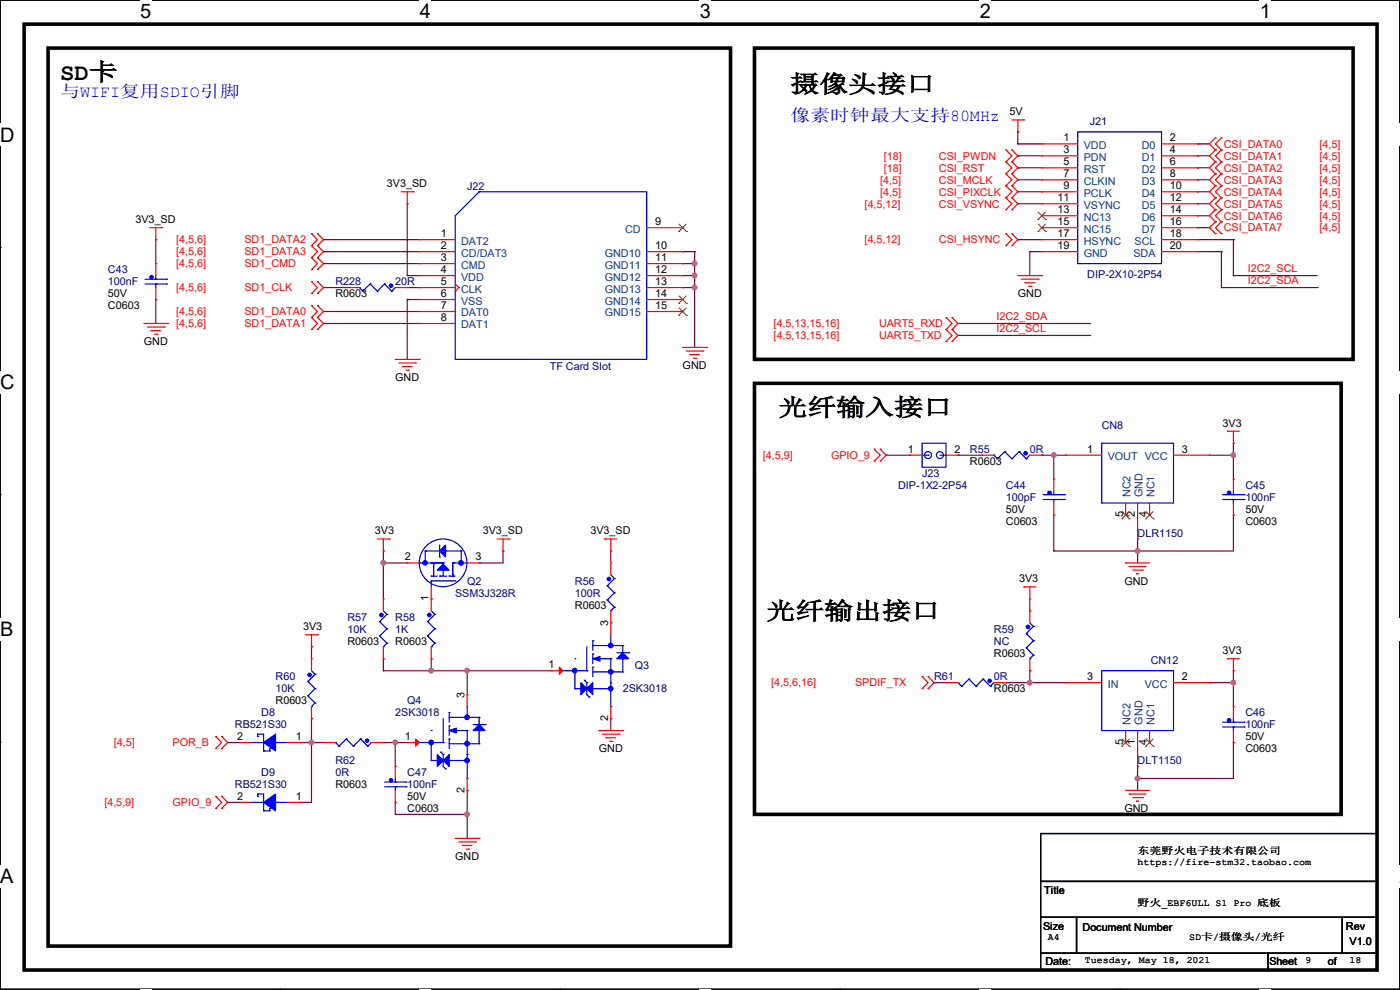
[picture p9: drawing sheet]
<svg xmlns="http://www.w3.org/2000/svg" width="297mm" height="210mm" viewBox="0 0 297 210" stroke-linecap="round" stroke-linejoin="round" font-family="sans-serif">
<path d="M0 0h297v209.8h-297z" fill="none" stroke="#000" stroke-width=".25"/>
<g fill="#fff">
<path d="M29.7 0h2.4v4.8h-2.4z"/>
<path d="M29.7 209.8h2.4v.2h-2.4z"/>
</g>
<path d="M59.4 0h.1M59.4 209.8h.1" fill="none" stroke="#000" stroke-width=".25"/>
<g fill="#fff">
<path d="M89.1 0h2.3v4.8h-2.3z"/>
<path d="M89.1 209.8h2.3v.2h-2.3z"/>
</g>
<path d="M118.8 0h.1M118.8 209.8h.1" fill="none" stroke="#000" stroke-width=".25"/>
<g fill="#fff">
<path d="M148.5 0h2.3v4.8h-2.3z"/>
<path d="M148.5 209.8h2.3v.2h-2.3z"/>
</g>
<path d="M178.2 0h.1M178.2 209.8h.1" fill="none" stroke="#000" stroke-width=".25"/>
<g fill="#fff">
<path d="M207.9 0h2.3v4.8h-2.3z"/>
<path d="M207.9 209.8h2.3v.2h-2.3z"/>
</g>
<path d="M237.6 0h.1M237.6 209.8h.1" fill="none" stroke="#000" stroke-width=".25"/>
<g fill="#fff">
<path d="M267.3 0h2.3v4.8h-2.3z"/>
<path d="M267.3 209.8h2.3v.2h-2.3z"/>
<path d="M0 26.2h3.1v4.8h-3.1z"/>
<path d="M297 26.2v4.8z"/>
<path d="M0 78.7h3.1v4.7h-3.1z"/>
<path d="M297 78.7v4.7z"/>
</g>
<path d="M0 52.5h.1M297 52.5h.1" fill="none" stroke="#000" stroke-width=".25"/>
<g fill="#fff">
<path d="M0 131.1h2.9v4.8h-2.9z"/>
<path d="M297 131.1v4.8z"/>
</g>
<path d="M0 104.9h.1M297 104.9h.1" fill="none" stroke="#000" stroke-width=".25"/>
<g fill="#fff">
<path d="M0 183.6h2.9v4.7h-2.9z"/>
<path d="M296.9 183.6h.1v4.7h-.1z"/>
</g>
<path d="M0 157.4h.1M297 157.4h.1M220.8 176.8h71.3v10.2h-71.3zM220.8 187h71.3v7.6h-71.3zM220.8 194.6h7.6v7.6h-7.6zM228.4 194.6h56.4v7.6h-56.4zM284.8 194.6h7.3v7.6h-7.3zM220.8 202.2h48.2v3.6h-48.2zM269 202.2h23.1v3.6h-23.1z" fill="none" stroke="#000" stroke-width=".25"/>
<path d="M5.1 5.1h287v200.7h-287zM10.2 10.2h144.8v190.5h-144.8zM160.1 10.2h127v66h-127zM160.1 81.3h124.4v91.5h-124.4z" fill="none" stroke="#000" stroke-width=".76"/>
<g fill="none" stroke="#800040" stroke-width=".25">
<path d="M215.9 30.5h.1M215.9 28h.1M215.9 33.1h.1M215.9 35.6h.1M215.9 38.1h.1M215.9 30.5h5.1M215.9 28v2.5M215.9 33.1h5.1M215.9 35.6h5.1M215.9 38.1h5.1M254 30.5h.1M254 33.1h.1"/>
<path d="M254 35.6h.1M254 38.1h.1M254 30.5h2.6M254 33.1h2.6M254 35.6h2.6M254 38.1h2.6M33.1 50.8h.1M33.1 50.8v5.1M68.6 50.8h.1M68.6 53.4h.1M68.6 55.9h.1M68.6 50.8h20.3"/>
<path d="M68.6 53.4h20.3M68.6 55.9h20.3M86.4 58.5h.1M86.4 43.2h.1M86.4 43.2v15.3M86.4 58.5h2.5M144.8 58.5h.1M144.8 53.4h.1M144.8 55.9h.1M144.8 53.4h2.6M144.8 55.9h2.6M144.8 58.5h2.6"/>
<path d="M147.4 53.4h.1M147.4 55.9h.1M147.4 58.5h.1M147.4 53.4v20.3M215.9 43.2h.1M215.9 50.8h.1M215.9 40.7h.1M215.9 50.8h5.1M215.9 40.7h5.1M215.9 43.2h5.1M218.5 53.4h.1M218.5 53.4h2.5"/>
<path d="M218.5 53.4v5.1M254 40.7h.1M254 43.2h.1M254 45.8h.1M254 48.3h.1M254 50.8h7.7M254 53.4h5.1M254 40.7h2.6M254 43.2h2.6M254 45.8h2.6M254 48.3h2.6M259.1 53.4h.1"/>
<path d="M259.1 53.4v7.6M261.7 50.8h.1M261.7 58.5h.1M261.7 58.5h17.7M261.7 50.8v7.7M33.1 63.5h.1M33.1 63.5v5.1M68.6 66.1h.1M68.6 68.6h.1M68.6 61h.1M68.6 66.1h20.3M68.6 68.6h20.3"/>
<path d="M68.6 61h5.1M86.4 63.5h.1M86.4 63.5v12.7M86.4 63.5h2.5M86.4 61h2.5M88.9 61h.1M144.8 61h.1M144.8 61h2.6M147.4 61h.1M203.2 68.6h28M203.2 71.2h28M231.2 68.6h.1"/>
<path d="M231.2 71.2h.1M259.1 61h.1M259.1 61h20.3M279.4 61h.1M188 96.6h.1M188 96.6h5.1M203.2 96.6h.1M203.2 96.6h5.1M221 96.6h.1M221 96.6h5.1M223.6 96.6h.1M223.6 96.6v5"/>
<path d="M256.6 96.6h5.1M261.7 96.6h.1M261.7 94h.1M261.7 94v7.6M81.3 119.4h.1M81.3 116.9h.1M81.3 119.4h5.1M81.3 116.9v10.1M101.6 119.4h.1M106.7 116.9h.1M106.7 116.9v2.5h-5.1M129.6 116.9h.1"/>
<path d="M129.6 116.9v2.5M223.6 109.3h.1M223.6 116.9h.1M223.6 109.3v7.6M241.3 114.3h.1M241.3 116.9h.1M241.3 114.3v5.1M261.7 101.6h.1M261.7 109.3h.1M261.7 109.3v7.6h-38.1M66.1 137.2h.1M66.1 137.2v2.5"/>
<path d="M81.3 139.7h.1M81.3 139.7v2.6M91.5 139.7h.1M91.5 139.7v2.6M218.5 129.6h.1M218.5 127v2.6M48.3 157.5h.1M48.3 157.5h2.5M63.5 157.5h.1M63.5 157.5h5.1M66.1 152.4h.1M66.1 157.5h.1"/>
<path d="M66.1 152.4v17.8h-2.6M81.3 157.5h.1M81.3 142.3h.1M81.3 142.3h35.6M81.3 157.5h5.1M83.9 157.5h.1M83.9 157.5v5.1M91.5 142.3h.1M99.1 142.3h.1M99.1 142.3v5.1M129.6 152.4h.1M129.6 152.4v2.6"/>
<path d="M198.2 144.8h.1M198.2 144.8h2.5M213.4 144.8h.1M213.4 144.8h12.7M218.5 142.3h.1M218.5 144.8h.1M218.5 142.3v2.5M256.6 144.8h.1M256.6 144.8h5.1M261.7 144.8h.1M261.7 157.5h.1M261.7 142.3h.1"/>
<path d="M261.7 142.3v7.6M261.7 157.5v7.6h-20.4M48.3 170.2h.1M48.3 170.2h2.5M63.5 170.2h.1M83.9 170.2h.1M83.9 172.8h.1M83.9 170.2v2.6M83.9 172.8h15.2M99.1 167.7h.1M99.1 172.8h.1M99.1 167.7v10.1"/>
<path d="M241.3 165.1h.1M241.3 167.7h.1M241.3 162.6v5.1"/>
</g>
<g fill="#f0f" stroke="#f0f" stroke-width=".25">
<circle cx="147.3" cy="61" r=".49"/>
<circle cx="147.3" cy="58.4" r=".49"/>
<circle cx="147.3" cy="55.9" r=".49"/>
<circle cx="241.3" cy="116.9" r=".49"/>
<circle cx="223.5" cy="96.5" r=".49"/>
<circle cx="99.1" cy="142.3" r=".49"/>
<circle cx="81.3" cy="119.4" r=".49"/>
<circle cx="83.8" cy="157.5" r=".49"/>
<circle cx="99.1" cy="172.7" r=".49"/>
<circle cx="66.1" cy="157.5" r=".49"/>
<circle cx="91.5" cy="142.3" r=".49"/>
<circle cx="261.6" cy="144.8" r=".49"/>
<circle cx="241.3" cy="165.1" r=".49"/>
<circle cx="218.5" cy="144.8" r=".49"/>
<circle cx="261.6" cy="96.5" r=".49"/>
</g>
<g fill="none" stroke="#f00" stroke-width=".25">
<path d="M213.4 39.4h.1M213.4 36.9h.1M213.4 34.3h.1M213.4 31.8h.1M213.4 36.9l1.3 1.2-1.3 1.3M213.4 39.4l1.3 1.3-1.3 1.3M213.4 31.8l1.3 1.3-1.3 1.2M213.4 34.3l1.3 1.3-1.3 1.3M214.7 36.9h.1M214.7 39.4h.1M214.7 31.8h.1M214.7 34.3h.1"/>
<path d="M214.7 25.4h2.5M214.7 36.9l1.2 1.2-1.2 1.3M214.7 39.4l1.2 1.3-1.2 1.3M214.7 31.8l1.2 1.3-1.2 1.2M214.7 34.3l1.2 1.3-1.2 1.3M215.9 28h.1M215.9 25.4v2.6M217.2 25.4h.1M221 30.5h.1M221 33.1h.1M221 35.6h.1M221 38.1h.1"/>
<path d="M221 30.5h7.6M221 33.1h7.6M221 35.6h7.6M221 38.1h7.6M246.4 30.5h7.6M246.4 33.1h7.6M246.4 35.6h7.6M246.4 38.1h7.6M254 30.5h.1M254 33.1h.1M254 35.6h.1M254 38.1h.1"/>
<path d="M257.9 29.3h.1M257.9 31.8h.1M257.9 34.3h.1M257.9 36.9h.1M257.9 39.4h.1M257.9 29.3l-1.3 1.2 1.3 1.3M257.9 31.8l-1.3 1.3 1.3 1.2M257.9 36.9l-1.3 1.2 1.3 1.3M257.9 34.3l-1.3 1.3 1.3 1.3M257.9 39.4l-1.3 1.3 1.3 1.3M259.1 31.8h.1M259.1 29.3h.1"/>
<path d="M259.1 34.3h.1M259.1 39.4h.1M259.1 36.9h.1M259.1 29.3l-1.2 1.2 1.2 1.3M259.1 31.8l-1.2 1.3 1.2 1.2M259.1 36.9l-1.2 1.2 1.2 1.3M259.1 34.3l-1.2 1.3 1.2 1.3M259.1 39.4l-1.2 1.3 1.2 1.3M31.8 48.3h2.5M33.1 50.8h.1M33.1 55.9h.1M33.1 48.3v2.5"/>
<path d="M33.1 55.9v2.6M34.3 48.3h.1M66.1 52.1h.1M66.1 49.6h.1M66.1 54.7h.1M66.1 57.2h.1M66.1 59.7h.1M66.1 49.6l1.3 1.2-1.3 1.3M66.1 52.1l1.3 1.3-1.3 1.3M66.1 54.7l1.3 1.2-1.3 1.3M66.1 59.7l1.3 1.3-1.3 1.3M67.4 49.6h.1"/>
<path d="M67.4 52.1h.1M67.4 54.7h.1M67.4 57.2h.1M67.4 59.7h.1M67.4 49.6l1.2 1.2-1.2 1.3M67.4 52.1l1.2 1.3-1.2 1.3M67.4 54.7l1.2 1.2-1.2 1.3M67.4 59.7l1.2 1.3-1.2 1.3M85.1 40.7h2.6M86.4 43.2h.1M86.4 40.7v2.5M87.7 40.7h.1"/>
<path d="M88.9 50.8h.1M88.9 53.4h.1M88.9 55.9h.1M88.9 58.5h.1M88.9 58.5h7.7M88.9 50.8h7.7M88.9 53.4h7.7M88.9 55.9h7.7M137.2 58.5h7.6M137.2 48.3h7.6M137.2 53.4h7.6M137.2 55.9h7.6"/>
<path d="M144.8 48.3h.1M144.8 58.5h.1M144.8 55.9h.1M144.8 53.4h.1M213.4 44.5h.1M213.4 42h.1M213.4 52.1h.1M213.4 49.6h.1M213.4 42l1.3 1.2-1.3 1.3M213.4 49.6l1.3 1.2-1.3 1.3M214.7 42h.1M214.7 44.5h.1"/>
<path d="M214.7 49.6h.1M214.7 52.1h.1M214.7 42l1.2 1.2-1.2 1.3M214.7 49.6l1.2 1.2-1.2 1.3M215.9 58.5h5.1M216.7 59.2h3.6M217.5 60h.1M217.5 60h2M220.3 59.2h.1M221 58.5h.1M221 40.7h.1M221 43.2h.1"/>
<path d="M221 50.8h.1M221 45.8h.1M221 48.3h.1M221 53.4h.1M221 40.7h7.6M221 48.3h7.6M221 50.8h7.6M221 53.4h7.6M221 43.2h7.6M221 45.8h7.6M246.4 40.7h7.6M246.4 48.3h7.6"/>
<path d="M246.4 50.8h7.6M246.4 53.4h7.6M246.4 43.2h7.6M246.4 45.8h7.6M254 40.7h.1M254 43.2h.1M254 45.8h.1M254 48.3h.1M254 50.8h.1M254 53.4h.1M257.9 42h.1M257.9 44.5h.1"/>
<path d="M257.9 47h.1M257.9 49.6h.1M257.9 42l-1.3 1.2 1.3 1.3M257.9 47l-1.3 1.3 1.3 1.3M257.9 44.5l-1.3 1.3 1.3 1.2M259.1 44.5h.1M259.1 42h.1M259.1 49.6h.1M259.1 47h.1M259.1 42l-1.2 1.2 1.2 1.3M259.1 47l-1.2 1.3 1.2 1.3M259.1 44.5l-1.2 1.3 1.2 1.2"/>
<path d="M30.5 68.6h5.1M31.3 69.4h3.5M32 70.1h.1M32 70.1h2.1M32.8 70.9h.5M33.1 63.5h.1M33.1 61v2.5M33.3 70.9h.1M34.8 69.4h.1M35.6 68.6h.1M66.1 62.3h.1M66.1 67.4h.1"/>
<path d="M66.1 64.8h.1M66.1 69.9h.1M66.1 64.8l1.3 1.3-1.3 1.3M66.1 67.4l1.3 1.2-1.3 1.3M67.4 62.3h.1M67.4 64.8h.1M67.4 67.4h.1M67.4 69.9h.1M67.4 64.8l1.2 1.3-1.2 1.3M67.4 67.4l1.2 1.2-1.2 1.3M73.7 61h.1M73.7 61h2.5"/>
<path d="M83.9 76.2h5M83.9 61h2.5M84.6 77h3.6M85.4 77.8h.1M85.4 77.8h2M86.1 78.5h.6M86.4 61h.1M86.7 78.5h.1M88.2 77h.1M88.9 76.2h.1M88.9 61h.1M88.9 63.5h.1"/>
<path d="M88.9 66.1h.1M88.9 68.6h.1M88.9 68.6h7.7M88.9 61h7.7M88.9 63.5h7.7M88.9 66.1h7.7M96.6 61.8h.1M96.6 60.2l.7 .8M97.3 61h.1M97.3 61l-.7 .8M137.2 61h7.6M137.2 63.5h7.6"/>
<path d="M137.2 66.1h7.6M144.8 61h.1M144.8 63.5h.1M144.8 66.1h.1M144.8 73.7h5.1M145.6 74.5h3.5M146.3 75.2h.1M146.3 75.2h2.1M147.1 76h.5M147.6 76h.1M149.1 74.5h.1M149.9 73.7h.1"/>
<path d="M200.7 69.9h.1M200.7 67.4h.1M200.7 72.4h.1M200.7 67.4l1.3 1.2-1.3 1.3M200.7 69.9l1.3 1.3-1.3 1.2M202 67.4h.1M202 69.9h.1M202 72.4h.1M202 67.4l1.2 1.2-1.2 1.3M202 69.9l1.2 1.3-1.2 1.2M218.2 60.7h.5M218.7 60.7h.1"/>
<path d="M185.5 97.8h.1M185.5 95.3h.1M185.5 95.3l1.2 1.3-1.2 1.2M186.7 95.3h.1M186.7 97.8h.1M186.7 95.3l1.3 1.3-1.3 1.2M193.1 96.6h.1M193.1 96.6h2.5M200.7 96.6h2.5M203.2 96.6h.1M208.3 96.6h.1M208.3 96.6h2.6"/>
<path d="M218.5 96.6h2.5M221 96.6h.1M226.1 96.6h.1M226.1 96.6h7.6M249 96.6h7.6M256.6 96.6h.1M260.4 91.5h.1M260.4 91.5h2.5M261.7 94h.1M261.7 91.5v2.5M80.1 114.3h2.5M81.3 116.9h.1"/>
<path d="M81.3 114.3v2.6M82.6 114.3h.1M86.4 119.4h.1M86.4 119.4h2.5M99.1 119.4h2.5M101.6 119.4h.1M105.5 114.3h2.5M106.7 116.9h.1M106.7 114.3v2.6M108 114.3h.1M128.3 114.3h.1M128.3 114.3h2.6"/>
<path d="M129.6 116.9h.1M129.6 119.4h.1M129.6 114.3v2.6M129.6 119.4v2.6M223.6 101.6h.1M223.6 109.3h.1M223.6 101.6v2.6M223.6 106.7v2.6M238.8 119.4h.1M238.8 109.3h.1M238.8 119.4h5.1M238.8 106.7v2.6"/>
<path d="M241.3 114.3h.1M241.3 106.7v7.6M243.9 109.3h.1M243.9 106.7v2.6M261.7 101.6h.1M261.7 109.3h.1M261.7 101.6v2.6M261.7 106.7v2.6M64.8 134.7h2.6M66.1 137.2h.1M66.1 139.7h.1M66.1 134.7v2.5"/>
<path d="M66.1 139.7v2.6M67.4 134.7h.1M81.3 127h.1M81.3 139.7h.1M81.3 127v2.6M81.3 137.2v2.5M91.5 127h.1M91.5 139.7h.1M91.5 124.5v5.1M91.5 137.2v2.5M129.6 132.1h.1M129.6 129.6v5.1"/>
<path d="M217.2 124.5h.1M217.2 124.5h2.6M218.5 127h.1M218.5 129.6h.1M218.5 124.5v2.5M218.5 129.6v2.5M218.5 139.7v2.6M239.6 120.2h.1M239.6 120.2h3.5M240.3 120.9h2.1M241.1 121.7h.1M241.1 121.7h.5"/>
<path d="M242.4 120.9h.1M260.4 139.7h.1M260.4 139.7h2.5M261.7 139.7v2.6M45.8 158.8h.1M45.8 156.3h.1M45.8 156.3l1.2 1.2-1.2 1.3M47 156.3h.1M47 158.8h.1M47 156.3l1.3 1.2-1.3 1.3M50.8 157.5h.1M50.8 157.5h2.6"/>
<path d="M61 157.5h2.5M63.5 157.5h.1M66.1 152.4h.1M66.1 149.9v2.5M68.6 157.5h.1M68.6 157.5h2.6M78.8 157.5h2.5M81.3 157.5h.1M86.4 157.5h.1M86.4 157.5h2.5M99.1 147.4h.1M99.1 147.4v2.5"/>
<path d="M116.9 142.3h.1M116.9 142.3h2.5M127 155h5.1M127.8 155.7h3.6M128.6 156.5h.1M128.6 156.5h2M129.3 157.3h.5M129.6 152.4h.1M129.6 149.9v2.5M129.8 157.3h.1M131.4 155.7h.1M132.1 155h.1"/>
<path d="M195.6 146.1h.1M195.6 143.6h.1M195.6 143.6l1.3 1.2-1.3 1.3M196.9 143.6h.1M196.9 146.1h.1M196.9 143.6l1.3 1.2-1.3 1.3M200.7 144.8h.1M200.7 144.8h2.5M210.9 144.8h2.5M213.4 144.8h.1M218.5 142.3h.1M226.1 144.8h.1"/>
<path d="M226.1 144.8h7.6M238.8 157.5h.1M238.8 155v2.5M241.3 155v7.6M243.9 157.5h.1M243.9 155v2.5M249 144.8h7.6M256.6 144.8h.1M261.7 142.3h.1M261.7 149.9h.1M261.7 157.5h.1M261.7 149.9v2.5"/>
<path d="M261.7 155v2.5M45.8 171.5h.1M45.8 169h.1M45.8 169l1.2 1.2-1.2 1.3M47 169h.1M47 171.5h.1M47 169l1.3 1.2-1.3 1.3M50.8 170.2h.1M50.8 170.2h2.6M61 170.2h2.5M63.5 170.2h.1M83.9 162.6h.1"/>
<path d="M83.9 170.2h.1M83.9 162.6v2.5M83.9 167.7v2.5M96.6 177.8h5M97.3 178.6h3.6M98.1 179.4h.1M98.1 179.4h2M99.1 167.7h.1M99.1 165.1v2.6M100.9 178.6h.1M101.6 177.8h.1M238.8 167.7h.1"/>
<path d="M238.8 167.7h5.1M239.6 168.4h.1M239.6 168.4h3.5M240.3 169.2h2.1M241.1 170h.1M241.1 170h.5M241.3 162.6h.1M242.4 169.2h.1M98.8 180.1h.6M99.4 180.1h.1"/>
</g>
<g fill="none" stroke="#00f" stroke-width=".25">
<path d="M228.6 28h17.8v27.9h-17.8zM30.8 59.2h4.5M33.1 59.2h.1M33.1 58.5v.7M35.3 59.2h.1M96.6 45.8l5-5.1h35.6v35.5h-40.6zM101.6 40.7h.1M30.8 60.2h4.5M33.1 60.2h.1M33.1 60.2v.8M35.3 60.2h.1M76.2 61h.1"/>
<path d="M76.2 61l.8 .8M77 61.8h.1M78.5 60.2h.1M78.5 60.2l1.6 1.6M78.5 60.2l-1.5 1.6M80.1 61.8h.1M81.6 60.2h.1M81.6 60.2l1.5 1.6M81.6 60.2l-1.5 1.6M83.1 61.8h.1M83.9 61l-.8 .8M195.6 94h5.1v5.1h-5.1z"/>
<path d="M195.6 96.6h1.3M196.9 96.6h.1M199.4 96.6h1.3M200.7 96.6h.1M210.9 96.6h.1M210.9 96.6l.7 .7M211.6 97.3h.1M213.1 95.8h.1M213.1 95.8l1.6 1.5M213.1 95.8l-1.5 1.5M214.7 97.3h.1M216.2 95.8h.1"/>
<path d="M216.2 95.8l1.5 1.5M216.2 95.8l-1.5 1.5M217.7 97.3h.1M218.5 96.6l-.8 .7M233.7 94h15.3v12.7h-15.3zM88.9 119.4h.1M88.9 119.4h5.1M90.2 116.9h.1M90.2 116.9h3.1M90.2 116.9v2.5M91.5 119.4h.1M92 119.7h.1"/>
<path d="M92 119.4h.1M92 119.4v2.8M93.3 118.2h.1M93.3 115.6v2.6M94 119.4h.1M94 119.4v2.8M94.5 116.9h.1M94.5 116.9h3.3M96.1 119.4h.1M96.1 119.4h3M96.1 119.4v2.8M97.8 116.9h.1"/>
<path d="M97.8 116.9v2.5M221.3 106h4.5M221.3 104.9h4.5M223.6 106h.1M223.6 104.9h.1M223.6 104.2v.7M223.6 106v.7M225.8 106h.1M225.8 104.9h.1M259.4 106h4.5M259.4 104.9h4.5M261.7 106h.1"/>
<path d="M261.7 104.9h.1M261.7 104.2v.7M261.7 106v.7M263.9 106h.1M263.9 104.9h.1M80.6 131.9h.1M80.6 134.9h.1M80.6 131.9l1.5 1.5M80.6 134.9l1.5 1.5M81.3 137.2h.1M81.3 129.6l.8 .7M82.1 130.3h.1"/>
<path d="M82.1 133.4h.1M82.1 136.4h.1M82.1 130.3l-1.5 1.6M82.1 133.4l-1.5 1.5M82.1 136.4l-.8 .8M90.7 131.9h.1M90.7 134.9h.1M90.7 131.9l1.5 1.5M90.7 134.9l1.5 1.5M91.5 137.2h.1M91.5 122.2h.1M91.5 123.2h.1"/>
<path d="M91.5 129.6l.7 .7M91.5 123.2v1.3M91.5 122.2h1.3M91.5 123.2h5.1M92.2 130.3h.1M92.2 133.4h.1M92.2 136.4h.1M92.2 130.3l-1.5 1.6M92.2 133.4l-1.5 1.5M92.2 136.4l-.7 .8M93.3 122.2h.1M93.3 122.2h1.5"/>
<path d="M95.3 122.2h.1M95.3 122.2h1.3M96.1 122h.1M96.1 122.2h.1M96.6 123.2h.1M122 139.7h.1M124.5 137.2v5.1M125.8 138.7h.1M125.8 135.9h.1M125.8 136.9h.1M125.8 135.9v2.1M125.8 138.7v2.1"/>
<path d="M125.8 136.9h6.3M127 139.7h2.6M128.8 124.2h.1M128.8 127.3h.1M128.8 124.2l1.5 1.6M128.8 127.3l1.5 1.5M129.6 129.6h.1M129.6 136.9h.1M129.6 139.7h.1M129.6 122l.7 .7M129.6 134.7v2.2M129.6 139.7v10.2"/>
<path d="M130.3 122.7h.1M130.3 125.8h.1M130.3 128.8h.1M130.3 122.7l-1.5 1.5M130.3 125.8l-1.5 1.5M130.3 128.8l-.7 .8M130.9 138.5h2.5M132.1 139.7h.1M132.1 136.9h.1M132.1 136.9v1.6M132.1 139.7v2.8M133.4 138.5h.1"/>
<path d="M217.7 134.4h.1M217.7 137.5h.1M217.7 134.4l1.5 1.5M217.7 137.5l1.5 1.5M218.5 139.7h.1M218.5 132.1l.7 .8M219.2 132.9h.1M219.2 135.9h.1M219.2 139h.1M219.2 132.9l-1.5 1.5M219.2 135.9l-1.5 1.6M219.2 139l-.7 .7"/>
<path d="M53.4 157.5h.1M53.4 157.5h2.5M54.7 155.7h.1M54.7 156.3h.1M54.7 155.7h1.2v3.6M54.7 155.7v.6M55.9 159.3h.1M55.9 159.3h1.3M57.2 159.3h.1M57.2 158.8h.1M57.2 158.8v.5M58.5 157.5h.1"/>
<path d="M58.5 157.5h2.5M65.3 144.6h.1M65.3 147.6h.1M65.3 144.6l1.5 1.5M65.3 147.6l1.5 1.5M66.1 149.9h.1M66.1 142.3l.7 .7M66.8 143h.1M66.8 146.1h.1M66.8 149.1h.1M66.8 143l-1.5 1.6M66.8 146.1l-1.5 1.5"/>
<path d="M66.8 149.1l-.7 .8M71.2 157.5h.1M71.2 157.5l.7 .8M71.9 158.3h.1M73.4 156.8h.1M73.4 156.8l1.6 1.5M73.4 156.8l-1.5 1.5M75 158.3h.1M76.5 156.8h.1M76.5 156.8l1.5 1.5M76.5 156.8l-1.5 1.5M78 158.3h.1"/>
<path d="M78.8 157.5l-.8 .8M88.9 157.5h5.1M91.5 155h.1M91.5 157.5h.1M91.5 157.5v3.8M93.5 159.6h.1M93.5 159.6l.5 .5M94 157.5h.1M94 152.4v5.1M95.3 156.8h.1M95.3 154h.1M95.3 151.2h.1"/>
<path d="M95.3 152.2h.1M95.3 151.2v2M95.3 154v2M95.3 156.8v2M95.3 157.8h6.3M95.3 152.2h6.3M96.6 155h2.5M99.1 152.2h.1M99.1 155h.1M99.1 149.9v2.3M99.1 155v10.1M100.4 153.7h2.5"/>
<path d="M101.6 157.8h.1M101.6 155h.1M101.6 152.2h.1M101.6 152.2v1.5M101.6 155v2.8M102.9 153.7h.1M119.4 142.3h5.1M122 146.1h.1M122 142.3h.1M122 146.1h7.6M122 142.3v3.8M124 144.3h.1"/>
<path d="M124 144.3l.5 .5M124.5 142.3h.1M124.5 144.8h.1M124.5 144.8v2.6l.5 .5M125 147.9h.1M125.8 141.5h.1M125.8 141.5v2.1M125.8 142.5h6.3M129.6 144.8h.1M129.6 146.1h.1M129.6 149.9h.1M132.1 142.5h.1"/>
<path d="M203.2 144.8h.1M203.2 144.8l.8 .8M204 145.6h.1M205.5 144.1h.1M205.5 144.1l1.6 1.5M205.5 144.1l-1.5 1.5M207.1 145.6h.1M208.6 144.1h.1M208.6 144.1l1.5 1.5M208.6 144.1l-1.5 1.5M210.1 145.6h.1M210.9 144.8l-.8 .8"/>
<path d="M233.7 142.3h15.3v12.7h-15.3zM259.4 154.2h4.5M259.4 153.2h4.5M261.7 154.2h.1M261.7 153.2h.1M261.7 152.4v.8M261.7 154.2v.8M263.9 154.2h.1M263.9 153.2h.1M53.4 170.2h.1M53.4 170.2h2.5M54.7 168.4h.1"/>
<path d="M54.7 169h.1M54.7 168.4h1.2v3.6M54.7 168.4v.6M55.9 172h.1M55.9 172h1.3M57.2 172h.1M57.2 171.5h.1M57.2 171.5v.5M58.5 170.2h.1M58.5 170.2h2.5M81.6 166.9h4.5M81.6 165.9h4.5"/>
<path d="M83.9 166.9h.1M83.9 165.9h.1M83.9 165.1v.8M83.9 166.9v.8M86.1 166.9h.1M86.1 165.9h.1M91.5 161.3h.1M91.5 161.3h7.6M94 160.1h.1M94 160.1v2.5l.5 .5M94.5 163.1h.1M99.1 160.1h.1"/>
<path d="M99.1 161.3h.1M99.1 165.1h.1"/>
<circle cx="196.9" cy="96.5" r=".74"/>
<circle cx="199.4" cy="96.5" r=".74"/>
<circle cx="94" cy="119.4" r="5.1"/>
</g>
<g fill="none" stroke="#804000" stroke-width=".21">
<path d="M144 49.1h.1M144.1 47.5l1.5 1.6M145.6 47.5l-1.6 1.6M145.6 49.1h.1M220.2 46.6h.1M220.2 49.1h.1M220.3 45l1.5 1.6M220.3 47.5l1.5 1.6M221.8 45l-1.6 1.6M221.8 47.5l-1.6 1.6M221.8 46.6h.1M221.8 49.1h.1"/>
<path d="M144 64.3h.1M144 66.9h.1M144.1 62.8l1.5 1.5M144.1 65.3l1.5 1.6M145.6 62.8l-1.6 1.5M145.6 65.3l-1.6 1.6M145.6 64.3h.1M145.6 66.9h.1M238 110.1h.1M238 108.5l1.6 1.6M239.6 108.5l-1.6 1.6M239.6 110.1h.1"/>
<path d="M243.1 110.1h.1M243.1 108.5l1.6 1.6M244.6 108.5l-1.5 1.6M244.7 110.1h.1M238 158.3h.1M238 156.8l1.6 1.5M239.6 156.8l-1.6 1.5M239.6 158.3h.1M243.1 158.3h.1M243.1 156.8l1.6 1.5M244.6 156.8l-1.5 1.5M244.7 158.3h.1"/>
</g>
<g fill="#00f" stroke="#00f" stroke-width=".25">
<path d="M100.4 155l1.2-1.3 1.3 1.3z"/>
<path d="M95.3 155l1.5-.5v1z"/>
<path d="M94 161.3l1.3-1.2v2.5z"/>
<path d="M92.8 160.1l1.2 1.2-1.2 1.3z"/>
<path d="M94.5 115.6v2.6l-1.2-1.3z"/>
<path d="M94 119.7l1.3 1.2h-2.5z"/>
<path d="M132.1 138.5l1.3 1.2h-2.5z"/>
<path d="M125.8 139.7l1.5-.5v1.1z"/>
<path d="M124.5 146.1l1.3-1.3v2.6z"/>
<path d="M123.2 144.8l1.3 1.3-1.3 1.3z"/>
<path d="M55.9 157.5l2.6-1.8v3.6z" fill-rule="evenodd"/>
<path d="M55.9 170.2l2.6-1.8v3.6z" fill-rule="evenodd"/>
<circle cx="83" cy="60.6" r=".36"/>
<circle cx="260.8" cy="104.5" r=".36"/>
<circle cx="91.1" cy="130.5" r=".36"/>
<circle cx="217.6" cy="96.2" r=".36"/>
<circle cx="32.2" cy="58.8" r=".36"/>
<circle cx="260.8" cy="152.8" r=".36"/>
<circle cx="83" cy="165.5" r=".36"/>
<circle cx="99.1" cy="152.2" r=".49"/>
<circle cx="99.1" cy="157.8" r=".49"/>
<circle cx="91.5" cy="157.5" r=".49"/>
<circle cx="99.1" cy="161.3" r=".49"/>
<circle cx="218.1" cy="133" r=".36"/>
<circle cx="90.2" cy="119.4" r=".49"/>
<circle cx="97.8" cy="119.4" r=".49"/>
<circle cx="65.7" cy="143.2" r=".36"/>
<circle cx="77.9" cy="157.1" r=".36"/>
<circle cx="222.7" cy="104.5" r=".36"/>
<circle cx="80.9" cy="130.5" r=".36"/>
<circle cx="129.2" cy="122.8" r=".36"/>
<circle cx="210" cy="144.4" r=".36"/>
<circle cx="129.6" cy="136.9" r=".49"/>
<circle cx="129.6" cy="142.5" r=".49"/>
<circle cx="121.9" cy="142.3" r=".49"/>
<circle cx="129.6" cy="146.1" r=".49"/>
</g>
<g fill="#f00" stroke="#f00" stroke-width=".25">
<path d="M88.2 156.8l.7 .7-.7 .8z"/>
<path d="M118.7 141.5l.7 .8-.7 .7z"/>
</g>
<g font-size="5.1">
<text x="12.7" y="17">SD卡</text>
<text x="167.7" y="19.6">摄像头接口</text>
<text x="165.1" y="88.1">光纤输入接口</text>
<text x="162.6" y="131.3">光纤输出接口</text>
</g>
<g font-size="4.2">
<text x="29.7" y="3.9">5</text>
<text x="89.1" y="3.9">4</text>
<text x="148.5" y="3.9">3</text>
<text x="207.9" y="3.9">2</text>
<text x="267.3" y="3.9">1</text>
<text x="0" y="30.1">D</text>
<text x="0" y="82.5">C</text>
<text x="0" y="135">B</text>
<text x="0" y="187.4">A</text>
<text x="297" y="187.4">A</text>
</g>
<g font-size="3.6" fill="#00f">
<text x="12.7" y="20.6">与WIFI复用SDIO引脚</text>
<text x="167.7" y="25.7">像素时钟最大支持80MHz</text>
</g>
<g font-size="2.3">
<text x="214.2" y="24.5">5V</text>
<text x="225.6" y="30">1</text>
<text x="248.2" y="30">2</text>
<text x="225.6" y="32.5">3</text>
<text x="225.6" y="35.1">5</text>
<text x="248.2" y="32.5">4</text>
<text x="248.2" y="35.1">6</text>
<text x="82.1" y="39.7">3V3_SD</text>
<text x="225.6" y="37.6">7</text>
<text x="225.6" y="40.1">9</text>
<text x="248.2" y="37.6">8</text>
<text x="248.2" y="40.1">10</text>
<text x="28.7" y="47.3">3V3_SD</text>
<text x="139" y="47.8">9</text>
<text x="224.3" y="42.7">11</text>
<text x="224.3" y="45.2">13</text>
<text x="224.3" y="47.8">15</text>
<text x="248.2" y="42.7">12</text>
<text x="248.2" y="45.2">14</text>
<text x="248.2" y="47.8">16</text>
<text x="93.5" y="50.3">1</text>
<text x="93.5" y="52.8">2</text>
<text x="139" y="52.8">10</text>
<text x="224.3" y="50.3">17</text>
<text x="224.3" y="52.8">19</text>
<text x="248.2" y="50.3">18</text>
<text x="248.2" y="52.8">20</text>
<text x="93.5" y="55.4">3</text>
<text x="93.5" y="57.9">4</text>
<text x="139" y="57.9">12</text>
<text x="139" y="55.4">11</text>
<text x="22.9" y="63.1">50V</text>
<text x="22.9" y="65.6">C0603</text>
<text x="71.2" y="63.1">R0603</text>
<text x="93.5" y="60.5">5</text>
<text x="93.5" y="63">6</text>
<text x="93.5" y="65.5">7</text>
<text x="139" y="60.5">13</text>
<text x="139" y="63">14</text>
<text x="139" y="65.5">15</text>
<text x="215.9" y="63.1">GND</text>
<text x="93.5" y="68.1">8</text>
<text x="30.5" y="73.2">GND</text>
<text x="83.9" y="80.9">GND</text>
<text x="144.8" y="78.3">GND</text>
<text x="259.4" y="90.5">3V3</text>
<text x="192.6" y="96">1</text>
<text x="202.5" y="96">2</text>
<text x="205.8" y="98.6">R0603</text>
<text x="230.7" y="96">1</text>
<text x="250.7" y="96">3</text>
<text x="79.5" y="113.4">3V3</text>
<text x="102.4" y="113.4">3V3_SD</text>
<text x="125.3" y="113.4">3V3_SD</text>
<text x="213.4" y="108.8">50V</text>
<text x="213.4" y="111.3">C0603</text>
<text x="238.3" y="109.8" transform="rotate(-90 238.3 109.8)">5</text>
<text x="240.8" y="109.8" transform="rotate(-90 240.8 109.8)">2</text>
<text x="243.3" y="109.8" transform="rotate(-90 243.3 109.8)">4</text>
<text x="264.2" y="108.8">50V</text>
<text x="264.2" y="111.3">C0603</text>
<text x="85.9" y="118.9">2</text>
<text x="100.9" y="118.9">3</text>
<text x="216.2" y="123.5">3V3</text>
<text x="238.6" y="124">GND</text>
<text x="90.9" y="127.6" transform="rotate(-90 90.9 127.6)">1</text>
<text x="122" y="129.1">R0603</text>
<text x="64.3" y="133.7">3V3</text>
<text x="73.7" y="136.7">R0603</text>
<text x="83.9" y="136.7">R0603</text>
<text x="129" y="132.9" transform="rotate(-90 129 132.9)">3</text>
<text x="116.4" y="141.7">1</text>
<text x="210.9" y="139.3">R0603</text>
<text x="259.4" y="138.8">3V3</text>
<text x="58.5" y="149.4">R0603</text>
<text x="98.6" y="148.1" transform="rotate(-90 98.6 148.1)">3</text>
<text x="210.9" y="146.9">R0603</text>
<text x="230.7" y="144.3">3</text>
<text x="250.7" y="144.3">2</text>
<text x="129" y="153" transform="rotate(-90 129 153)">2</text>
<text x="50.3" y="157">2</text>
<text x="62.8" y="157">1</text>
<text x="85.9" y="157">1</text>
<text x="127" y="159.6">GND</text>
<text x="238.3" y="158" transform="rotate(-90 238.3 158)">5</text>
<text x="240.8" y="158" transform="rotate(-90 240.8 158)">1</text>
<text x="243.3" y="158" transform="rotate(-90 243.3 158)">4</text>
<text x="264.2" y="157.1">50V</text>
<text x="264.2" y="159.6">C0603</text>
<text x="71.2" y="167.2">R0603</text>
<text x="50.3" y="169.7">2</text>
<text x="62.8" y="169.7">1</text>
<text x="86.4" y="169.8">50V</text>
<text x="86.4" y="172.3">C0603</text>
<text x="98.6" y="168.2" transform="rotate(-90 98.6 168.2)">2</text>
<text x="238.6" y="172.3">GND</text>
<text x="96.6" y="182.5">GND</text>
<text x="221.5" y="189.6">Title</text>
<text x="221.3" y="197.2">Size</text>
<text x="229.7" y="197.4">Document Number</text>
<text x="285.5" y="197.2">Rev</text>
<text x="286.3" y="200.5">V1.0</text>
<text x="221.8" y="204.8">Date:</text>
<text x="269.3" y="204.8">Sheet</text>
<text x="281.7" y="204.8">of</text>
</g>
<g font-size="2.3" fill="#000080">
<text x="231.2" y="26.5">J21</text>
<text x="99.1" y="40.2">J22</text>
<text x="22.9" y="58">C43</text>
<text x="230.7" y="59">DIP-2X10-2P54</text>
<text x="22.9" y="60.5">100nF</text>
<text x="71.2" y="60.5">R228</text>
<text x="83.9" y="60.5">20R</text>
<text x="116.6" y="78.6">TF Card Slot</text>
<text x="233.7" y="91">CN8</text>
<text x="195.6" y="101.2">J23</text>
<text x="205.8" y="96.1">R55</text>
<text x="218.5" y="96.1">0R</text>
<text x="190.5" y="103.7">DIP-1X2-2P54</text>
<text x="213.4" y="103.7">C44</text>
<text x="213.4" y="106.3">100pF</text>
<text x="264.2" y="103.7">C45</text>
<text x="264.2" y="106.3">100nF</text>
<text x="241.3" y="113.9">DLR1150</text>
<text x="99.1" y="124">Q2</text>
<text x="122" y="124">R56</text>
<text x="73.7" y="131.7">R57</text>
<text x="83.9" y="131.7">R58</text>
<text x="96.6" y="126.6">SSM3J328R</text>
<text x="122" y="126.6">100R</text>
<text x="73.7" y="134.2">10K</text>
<text x="83.9" y="134.2">1K</text>
<text x="210.9" y="134.2">R59</text>
<text x="210.9" y="136.7">NC</text>
<text x="134.7" y="141.8">Q3</text>
<text x="244.1" y="140.8">CN12</text>
<text x="58.5" y="144.4">R60</text>
<text x="58.5" y="146.9">10K</text>
<text x="86.4" y="149.4">Q4</text>
<text x="132.1" y="146.9">2SK3018</text>
<text x="198.2" y="144.4">R61</text>
<text x="210.9" y="144.4">0R</text>
<text x="49.8" y="154.5">RB521S30</text>
<text x="55.4" y="152">D8</text>
<text x="83.9" y="152">2SK3018</text>
<text x="264.2" y="152">C46</text>
<text x="264.2" y="154.5">100nF</text>
<text x="49.8" y="167.2">RB521S30</text>
<text x="55.4" y="164.7">D9</text>
<text x="71.2" y="162.1">R62</text>
<text x="71.2" y="164.7">0R</text>
<text x="86.4" y="164.7">C47</text>
<text x="86.4" y="167.2">100nF</text>
<text x="241.3" y="162.1">DLT1150</text>
</g>
<g font-size="2.3" fill="#f00">
<text x="187.5" y="33.9">[18]</text>
<text x="199.2" y="33.9">CSI_PWDN</text>
<text x="259.6" y="31.3">CSI_DATA0</text>
<text x="259.6" y="33.9">CSI_DATA1</text>
<text x="280" y="31.3">[4,5]</text>
<text x="280" y="33.9">[4,5]</text>
<text x="186.7" y="38.9">[4,5]</text>
<text x="186.7" y="41.5">[4,5]</text>
<text x="187.5" y="36.4">[18]</text>
<text x="199.2" y="38.9">CSI_MCLK</text>
<text x="199.2" y="41.5">CSI_PIXCLK</text>
<text x="199.2" y="36.4">CSI_RST</text>
<text x="259.6" y="38.9">CSI_DATA3</text>
<text x="259.6" y="36.4">CSI_DATA2</text>
<text x="259.6" y="41.5">CSI_DATA4</text>
<text x="280" y="38.9">[4,5]</text>
<text x="280" y="36.4">[4,5]</text>
<text x="280" y="41.5">[4,5]</text>
<text x="183.4" y="44">[4,5,12]</text>
<text x="199.2" y="44">CSI_VSYNC</text>
<text x="259.6" y="44">CSI_DATA5</text>
<text x="259.6" y="46.6">CSI_DATA6</text>
<text x="280" y="44">[4,5]</text>
<text x="280" y="46.6">[4,5]</text>
<text x="37.4" y="51.6">[4,5,6]</text>
<text x="51.9" y="51.6">SD1_DATA2</text>
<text x="183.4" y="51.6">[4,5,12]</text>
<text x="199.2" y="51.6">CSI_HSYNC</text>
<text x="259.6" y="49.1">CSI_DATA7</text>
<text x="280" y="49.1">[4,5]</text>
<text x="37.4" y="54.2">[4,5,6]</text>
<text x="37.4" y="56.7">[4,5,6]</text>
<text x="51.9" y="54.2">SD1_DATA3</text>
<text x="51.9" y="56.7">SD1_CMD</text>
<text x="264.7" y="57.7">I2C2_SCL</text>
<text x="37.4" y="61.8">[4,5,6]</text>
<text x="51.9" y="61.8">SD1_CLK</text>
<text x="264.7" y="60.3">I2C2_SDA</text>
<text x="37.4" y="66.9">[4,5,6]</text>
<text x="37.4" y="69.4">[4,5,6]</text>
<text x="51.9" y="66.9">SD1_DATA0</text>
<text x="51.9" y="69.4">SD1_DATA1</text>
<text x="164.1" y="69.4">[4,5,13,15,16]</text>
<text x="164.1" y="72">[4,5,13,15,16]</text>
<text x="186.5" y="69.4">UART5_RXD</text>
<text x="186.5" y="72">UART5_TXD</text>
<text x="211.4" y="67.9">I2C2_SDA</text>
<text x="211.4" y="70.4">I2C2_SCL</text>
<text x="161.8" y="97.4">[4,5,9]</text>
<text x="176.3" y="97.4">GPIO_9</text>
<text x="163.6" y="145.6">[4,5,6,16]</text>
<text x="181.4" y="145.6">SPDIF_TX</text>
<text x="24.2" y="158.3">[4,5]</text>
<text x="36.6" y="158.3">POR_B</text>
<text x="22.1" y="171">[4,5,9]</text>
<text x="36.6" y="171">GPIO_9</text>
</g>
<g font-size="2.3" fill="#004080">
<text x="229.9" y="31.6">VDD</text>
<text x="229.9" y="34.1">PDN</text>
<text x="242.2" y="31.6">D0</text>
<text x="242.2" y="34.1">D1</text>
<text x="229.9" y="36.7">RST</text>
<text x="229.9" y="39.2">CLKIN</text>
<text x="229.9" y="41.7">PCLK</text>
<text x="242.2" y="36.7">D2</text>
<text x="242.2" y="39.2">D3</text>
<text x="242.2" y="41.7">D4</text>
<text x="229.9" y="44.3">VSYNC</text>
<text x="229.9" y="46.8">NC13</text>
<text x="242.2" y="44.3">D5</text>
<text x="242.2" y="46.8">D6</text>
<text x="97.8" y="51.9">DAT2</text>
<text x="132.6" y="49.4">CD</text>
<text x="229.9" y="51.9">HSYNC</text>
<text x="229.9" y="49.4">NC15</text>
<text x="240.7" y="51.9">SCL</text>
<text x="242.2" y="49.4">D7</text>
<text x="97.8" y="54.4">CD/DAT3</text>
<text x="97.8" y="57">CMD</text>
<text x="97.8" y="59.5">VDD</text>
<text x="128.3" y="59.5">GND12</text>
<text x="128.3" y="57">GND11</text>
<text x="128.3" y="54.4">GND10</text>
<text x="229.9" y="54.4">GND</text>
<text x="240.5" y="54.4">SDA</text>
<text x="97.8" y="62.1">CLK</text>
<text x="97.8" y="64.6">VSS</text>
<text x="128.3" y="62.1">GND13</text>
<text x="128.3" y="64.6">GND14</text>
<text x="97.8" y="67.1">DAT0</text>
<text x="97.8" y="69.7">DAT1</text>
<text x="128.3" y="67.1">GND15</text>
<text x="235" y="97.6">VOUT VCC</text>
<text x="239.9" y="105.5" transform="rotate(-90 239.9 105.5)">NC2</text>
<text x="242.4" y="105.5" transform="rotate(-90 242.4 105.5)">GND</text>
<text x="244.9" y="105.5" transform="rotate(-90 244.9 105.5)">NC1</text>
<text x="235" y="145.9">IN</text>
<text x="242.9" y="145.9">VCC</text>
<text x="239.9" y="153.7" transform="rotate(-90 239.9 153.7)">NC2</text>
<text x="242.4" y="153.7" transform="rotate(-90 242.4 153.7)">GND</text>
<text x="244.9" y="153.7" transform="rotate(-90 244.9 153.7)">NC1</text>
</g>
<g font-size="2">
<text x="241.3" y="181.2">东莞野火电子技术有限公司</text>
<text x="241.3" y="183.5">https://fire-stm32.taobao.com</text>
<text x="241.3" y="192.1">野火_EBF6ULL S1 Pro 底板</text>
<text x="222.3" y="199.5">A4</text>
<text x="252.3" y="199.5">SD卡/摄像头/光纤</text>
<text x="230.2" y="204.3">Tuesday, May 18, 2021</text>
<text x="276.9" y="204.3">9</text>
<text x="286.3" y="204.3">18</text>
</g>
</svg>
